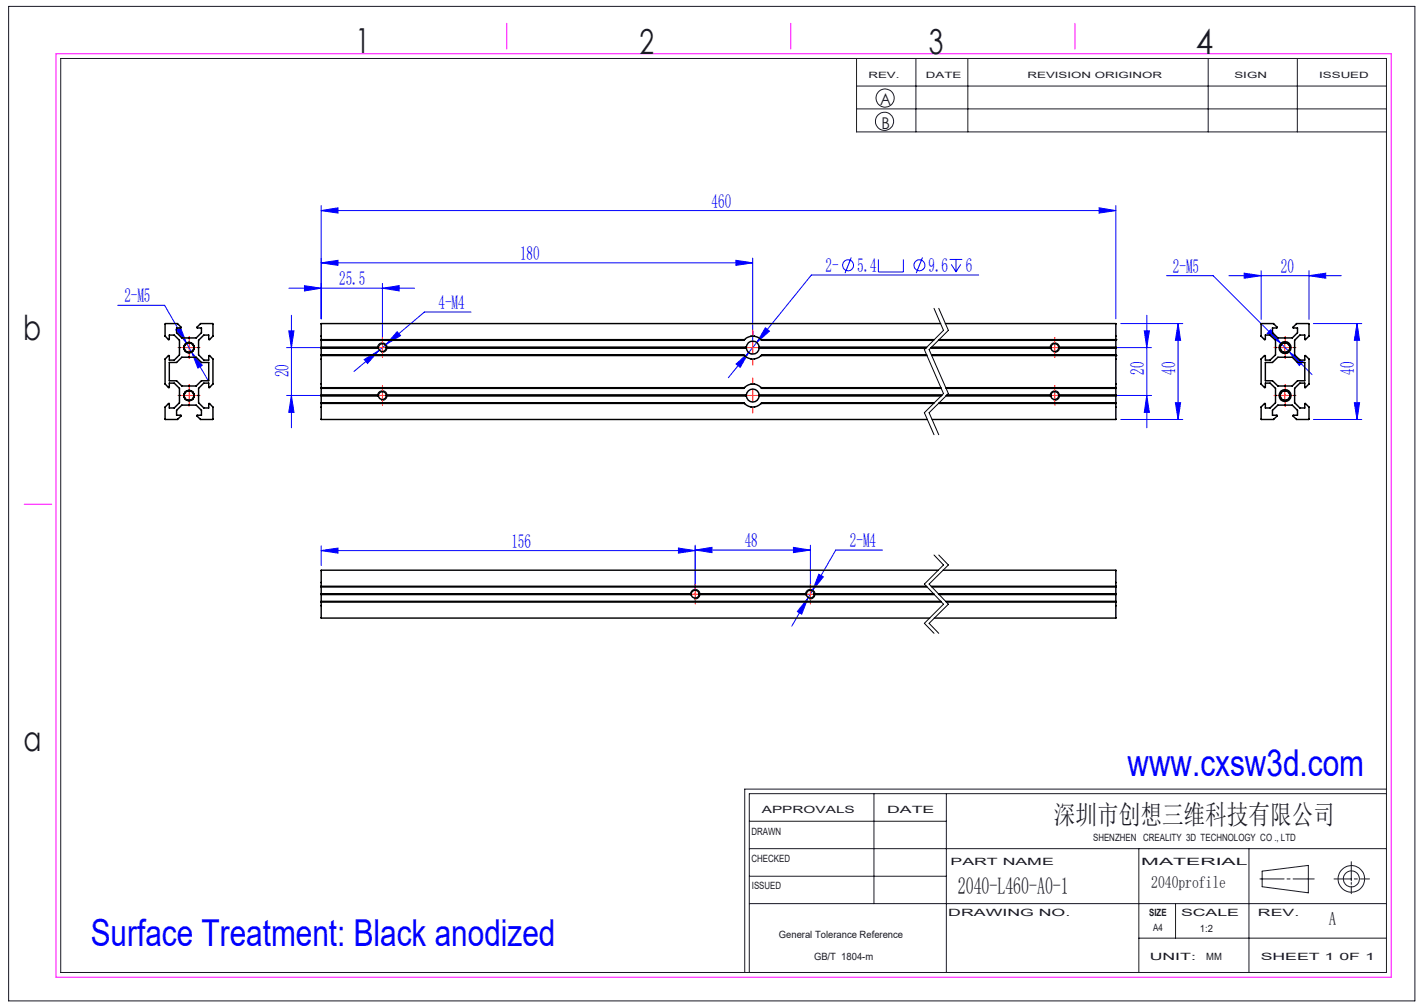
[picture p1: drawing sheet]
<svg xmlns="http://www.w3.org/2000/svg" width="297mm" height="210mm" viewBox="0 0 297 210" stroke-linecap="round" stroke-linejoin="round" font-family="sans-serif">
<g fill="none" stroke="#191924" stroke-width=".21">
<path d="M1.8 1.3h293.3v207.4h-293.3zM12.7 12.2h276.5v190.6h-276.5zM178.6 12.2v15.3h110.6M178.6 17.9h110.6M191 12.2v15.3M201.9 12.2v15.3M252 12.2v15.3M270.6 12.2v15.3M178.6 22.7h110.6M156.3 177h132.9M156.3 171.3h41.1M182.3 165.5v22.9"/>
<path d="M197.4 165.5v37.3M237.5 177v25.8M260.5 177v25.8M281.8 179.7v4M289.2 165.5h-132.9v37.3M289.2 164.6h-133.9v38.2M156.3 188.4h132.9M156.3 182.7h41.1M237.5 195.6h51.7M245.2 188.4v7.2M262.8 183.3h5M263.2 181.7l9.7-1.2v5.7l-9.7-1.3z"/>
<path d="M268.4 183.3h.7M269.7 183.3h4.4M278.2 183.3h3.6M281.8 184v.4M281.8 184.8v1.6M282.5 183.3h.6M283.7 183.3h1.9"/>
<circle cx="184.5" cy="25.3" r="1.9"/>
<circle cx="184.6" cy="20.4" r="1.89"/>
<circle cx="281.9" cy="183.3" r="1.68"/>
<circle cx="281.9" cy="183.3" r="2.77"/>
</g>
<path d="M11.7 11.2h278.5v192.6h-278.5zM105.7 4.9v5.3M164.9 4.9v5.3M224.2 4.9v5.3M5 105.2h5.8" fill="none" stroke="#f0f" stroke-width=".21"/>
<g fill="none" stroke="#00f" stroke-width=".21">
<path d="M63.5 59.6l3.5 .5-3.5 .6zM67 54.8l3.5-.5v1zM67 54.8h90M67 43.9l3.5-.6v1.1zM67 42.9v23.6M67 43.9h165.7M79.8 59.1v12.4M153.5 54.3l3.5 .5-3.5 .5zM157 53.8v17.7M177.6 53.7l-1.4 3.3M183.2 54.1v2.6h5.2v-2.6M192.4 53.7l-1.3 3.3"/>
<path d="M198.1 54.1h2.6M198.4 55.1l1 1.6M199.4 54.1v2.6M200.4 55.1l-1 1.6M204.1 57.4h-34.9l-11.4 14M229.2 43.3l3.5 .6-3.5 .5zM232.7 42.9v23.6M243.3 57.5h9.7l20.6 20.6M256.3 57.5h23.5M259.5 57l3.5 .5-3.5 .5zM263 56.5v10.1M273 57.5l3.5-.5v1z"/>
<path d="M273 56.5v10.1M24.6 63.7h9.7l5.7 9.7M36.7 68.8l.9-.6 1.3 3.3zM40 73.4l2.2 2.8-.9 .6zM40 73.4l3.4 5.9M59.8 72.5h18.9M60.2 69h1.1l-.5 3.5zM60.3 60.1h26.2M60.8 65.7v23.5M76 75l3-1.9-2.3 2.7zM79 73.1l-5.2 4.4M79.8 60.1l3.5-.5v1.1z"/>
<path d="M80.5 71.9l-1.5 1.2M82.8 69.2l.7 .8-3 1.9zM98.2 65.1h-9.7l-8 6.8M153.5 75.9l2.6-2.4-1.7 3.1zM155.9 73.2l.3 .4 .8 .2M156.1 73.5l-4.2 5.3M157.8 71.4l-1.7 2.1M159.6 68.4l.9 .7-2.7 2.3zM221 72.5h19.2M233.8 67.5h12.9M238.7 69h1l-.5 3.5zM239.2 65.7v23.5"/>
<path d="M245.7 67.5v20M245.7 67.5l.5 3.5h-1.1zM264.3 69.5l.7-.8 2.1 2.9zM268.9 73.4l2.8 2.1-.7 .7zM273.9 67.5h10.1M283 67.5v20M283 67.5l.6 3.5h-1.1zM59.8 82.5h18.9M60.8 82.5l.5 3.5h-1.1zM221 82.5h19.2M233.8 87.5h12.9M239.2 82.5l.5 3.5h-1z"/>
<path d="M245.1 84h1.1l-.5 3.5zM273.9 87.5h10.1M282.5 84h1.1l-.6 3.5zM67 114.8l3.5-.5v1zM67 113.8v4.1M67 114.8h78M141.5 114.3l3.5 .5-3.5 .5zM145 114.7l3.5-.5v1zM145 113.7v9.2M145 114.7h24M165.5 114.2l3.5 .5-3.5 .5zM169 113.7v9.2"/>
<path d="M170.8 119.8l.9 .5-2.2 2.7zM184.1 114.7h-9.8l-4.8 8.3M168.5 124.8l-1.3 3.3-.9-.6zM168.5 124.8l-3.4 5.8M169.5 123l-1 1.8"/>
<circle cx="176.9" cy="55.3" r="1.14"/>
<circle cx="191.8" cy="55.3" r="1.15"/>
</g>
<path d="M78.8 72.7a1 1 0 0 1 .9-1.2 1 1 0 0 1 1 1.1 1 1 0 0 1-1.2 .8M194.8 64.3l2 4.6-4 4 4 9.2-4 4 2 4.6M195.8 64.3l2 4.6-4 4 4 9.2-4 4 2 4.6M219 72.7a.99 .99 0 0 1 .9-1.2 .99 .99 0 0 1 1.1 1.1 .99 .99 0 0 1-1.3 .8M78.8 82.8a1.01 1.01 0 0 1 .9-1.3 1.01 1.01 0 0 1 1.1 1.1 1.01 1.01 0 0 1-1.3 .9M219 82.8a1 1 0 0 1 .9-1.3 1 1 0 0 1 1.1 1.1 1 1 0 0 1-1.3 .9M194.8 115.7l2 2.1-4 4 4 4.2-4 4 2 2.1M195.8 115.7l2 2.1-4 4 4 4.2-4 4 2 2.1M144 124.2a.99 .99 0 0 1 .9-1.3 .99 .99 0 0 1 1.1 1.1 .99 .99 0 0 1-1.3 .9M168 124.2a1 1 0 0 1 .9-1.3 1 1 0 0 1 1.1 1.1 1 1 0 0 1-1.3 .9" fill="none" stroke="#000" stroke-width=".21"/>
<g fill="none" stroke="#f00" stroke-width=".21" stroke-dasharray="30.5 1.3 1.3 1.3">
<path d="M38.2 72.5h-1.1M39.4 71.2v-1M39.4 73.7v1.1M40.7 72.5h1M78.5 72.5h-.8M79.8 71.2v-.8M79.8 73.7v.8M81 72.5h.8M154.5 72.5h-1.1M157 70v-1.2M157 75v1.1M157 80v-1.2"/>
<path d="M159.5 72.5h1.2M218.8 72.5h-.9M220 71.2v-.8M220 73.7v.8M221.3 72.5h.8M266.8 72.5h-1.1M268 71.2v-1M268 73.7v1.1M269.3 72.5h1M38.2 82.5h-1.1M39.4 81.2v-1M39.4 83.7v1.1"/>
<path d="M40.7 82.5h1M78.5 82.5h-.8M79.8 81.2v-.8M79.8 83.7v.8M81 82.5h.8M154.5 82.5h-1.1M157 85v1.1M159.5 82.5h1.2M218.8 82.5h-.9M220 81.2v-.8M220 83.7v.8M221.3 82.5h.8"/>
<path d="M266.8 82.5h-1.1M268 81.2v-1M268 83.7v1.1M269.3 82.5h1M143.8 123.9h-.9M145 122.6v-.8M145 125.1v.9M146.3 123.9h.8M167.8 123.9h-.9M169 122.6v-.8M169 125.1v.9M170.3 123.9h.8"/>
</g>
<g fill="none" stroke="#f00" stroke-width=".21">
<path d="M38.2 72.5h2.5M39.4 71.3v2.4M78.5 72.5h2.5M79.8 71.3v2.4M155.8 72.5h2.5M157 71.3v2.4M218.8 72.5h2.4M220 71.3v2.4M266.8 72.5h2.5M268 71.3v2.4M38.2 82.5h2.5M39.4 81.2v2.5"/>
<path d="M78.5 82.5h2.5M79.8 81.2v2.5M155.8 82.5h2.5M157 81.2v2.5M218.8 82.5h2.4M220 81.2v2.5M266.8 82.5h2.5M268 81.2v2.5M143.8 123.9h2.5M145 122.7v2.5M167.7 123.9h2.6M169 122.7v2.5"/>
</g>
<g fill="#00f">
<path d="M273 57.5l3.5-.5v1zM259.5 57l3.5 .5-3.5 .5z"/>
<path d="M141.5 114.3l3.5 .5-3.5 .5zM67 114.8l3.5-.5v1z"/>
<path d="M153.5 75.9l.9 .7 1.7-3.1zM159.6 68.4l-1.8 3 2.7-2.3zM76 75l.7 .8 2.3-2.7zM82.8 69.2l-2.3 2.7 3-1.9zM40 73.4l1.3 3.4 .9-.6zM36.7 68.8l2.2 2.7-1.3-3.3zM268.9 73.4l2.1 2.8 .7-.7zM264.3 69.5l2.8 2.1-2.1-2.9zM168.5 124.8l-2.2 2.7 .9 .6zM170.8 119.8l-1.3 3.2 2.2-2.7z"/>
<path d="M67 54.8l3.5-.5v1zM153.5 54.3l3.5 .5-3.5 .5z"/>
<path d="M165.5 114.2l3.5 .5-3.5 .5zM145 114.7l3.5-.5v1z"/>
<path d="M229.2 43.3l3.5 .6-3.5 .5zM67 43.9l3.5-.6v1.1zM79.8 60.1l3.5-.5v1.1zM63.5 59.6l3.5 .5-3.5 .6z"/>
<path d="M245.1 84h1.1l-.5 3.5zM245.7 67.5l.5 3.5h-1.1zM283 67.5l.6 3.5h-1.1zM282.5 84h1.1l-.6 3.5z"/>
<path d="M238.7 69h1l-.5 3.5zM239.2 82.5l.5 3.5h-1z"/>
<path d="M60.2 69h1.1l-.5 3.5zM60.8 82.5l.5 3.5h-1.1z"/>
</g>
<g fill="none" stroke="#000" stroke-width=".3">
<path d="M34.5 67.5h2.5l.8 .8-1 .1v1l1.1 1.1h1.5h1.5l1.1-1.1v-1l-.9-.1 .7-.8h2.6v2.6l-.8 .7-.1-.9h-1l-1.1 1.1-.1 1.5 .1 1.5 1.1 1.1h1l.1-1 .8 .8v5.2l-.8 .7-.1-.9h-1l-1.1 1.1-.1 1.5 .1 1.5 1.1 1.1h1l.1-1 .8 .8v2.6h-2.6l-.7-.9h.9v-1l-1.1-1.1-1.5-.1-1.5 .1-1.1 1.1v1h1l-.8 .9-2.6-.1v-2.5l.9-.8v1h1l1.1-1.1 .1-1.5-.1-1.5-1.1-1.1h-1v.9l-.9-.7v-5.2l.9-.8v1h1l1.1-1.1 .1-1.5-.1-1.5-1.1-1.1h-1v.9l-.9-.7zM35.3 75.6h1.5l1.1-1.1 1.5-.1 1.5 .1 1.1 1.1h1.5v3.8h-1.5l-1.1 1.1-1.5 .1-1.5-.1-1.1-1.1h-1.5zM67 70.8h.1M67 74.1h.1M67 70.8h88.3M67 74.1h88.3M67 74h88.1l.2 .1M67 72.4h11.9M67 72.5h11.9M67 72.6h11.9M78.9 72.4a.83 .83 0 0 1 .8-.7 .83 .83 0 0 1 .9 .7M78.9 72.4v.1"/>
<path d="M78.9 72.5v.1M78.9 72.6a.83 .83 0 0 0 .8 .7 .83 .83 0 0 0 .9-.7M80.6 72.4v.1M80.6 72.5v.1M80.6 72.4h75M80.6 72.5h75M80.6 72.6h75M155.3 74.1h.1M155.3 70.8l-.2 .2h-88.1M155.3 70.8l.4-.3 1-.4 1.2 .2 .9 .5M155.3 74.1a2.33 2.33 0 0 0 3.4 0h34.6M155.6 72.4a1.36 1.36 0 0 1 1.4-1.3 1.36 1.36 0 0 1 1.4 1.3"/>
<path d="M155.6 72.4v.1M155.6 72.5v.1M155.6 72.6a1.36 1.36 0 0 0 1.4 1.2 1.36 1.36 0 0 0 1.4-1.2M158.4 72.5v.1M158.4 72.4v.1M158.4 72.4h34.9M158.4 72.5h34.8M158.4 72.6h34.7M158.8 70.8h36M158.8 70.8l.1 .2h35.8M193.3 74h-34.4l-.1 .1M194.1 72.6h25.1"/>
<path d="M194.2 72.5h25M194.3 74h38.4M194.3 72.4h24.9M194.3 74.1h38.4M195.7 71h37M195.9 70.8h36.8M196.2 67.5h-129.2v20h126.4M197.2 67.5h35.5v20h-38.3M219.2 72.4a.81 .81 0 0 1 .8-.7 .81 .81 0 0 1 .8 .7M219.2 72.5v.1M219.2 72.4v.1M219.2 72.6a.81 .81 0 0 0 .8 .7 .81 .81 0 0 0 .8-.7"/>
<path d="M220.8 72.4v.1M220.8 72.5v.1M220.8 72.4h11.9M220.8 72.5h11.9M220.8 72.6h11.9M232.7 70.8h.1M232.7 74.1h.1M263.1 67.5h2.5l.8 .8-1 .1v1l1.1 1.1h1.5h1.5l1.1-1.1v-1h-.9l.7-.9h2.6v2.6l-.8 .7-.1-.9h-1l-1.1 1.1-.1 1.5 .1 1.5 1.1 1.1h1l.1-1 .8 .8v5.2l-.8 .7-.1-.9h-1l-1.1 1.1-.1 1.5 .1 1.5 1.1 1.1h1l.1-1 .8 .8v2.6h-2.6l-.7-.9h.9v-1l-1.1-1.1-1.5-.1-1.5 .1-1.1 1.1v1h1l-.8 .9-2.6-.1v-2.5l.8-.8 .1 1h1l1.1-1.1 .1-1.5-.1-1.5-1.1-1.1h-1l-.1 .9-.8-.7v-5.2l.9-.8v1h1l1.1-1.1 .1-1.5-.1-1.5-1.1-1.1h-1v.9l-.9-.7zM263.9 75.6h1.5l1.1-1.1 1.5-.1 1.5 .1 1.1 1.1h1.5v3.8h-1.5l-1.1 1.1-1.5 .1-1.5-.1-1.1-1.1h-1.5zM67 80.8h88.3M67 84.1h88.3M67 84h88.1l.2 .1"/>
<path d="M67 82.4h11.9M67 82.5h11.9M78.9 82.4a.83 .83 0 0 1 .8-.7 .83 .83 0 0 1 .9 .7M78.9 82.4v.1M78.9 82.5h.1M78.9 82.5a.83 .83 0 0 0 .8 .8 .83 .83 0 0 0 .9-.8M80.6 82.4v.1M80.6 82.5h.1M80.6 82.4h75M80.6 82.5h75M155.3 80.8a1.83 1.83 0 0 1 1.5-.7h.4a1.83 1.83 0 0 1 1.5 .7h.1M155.3 84.1a2.41 2.41 0 0 0 3.5 0"/>
<path d="M155.3 80.8l-.2 .2h-88.1M155.6 82.4a1.36 1.36 0 0 1 1.4-1.3 1.36 1.36 0 0 1 1.4 1.3M155.6 82.4v.1M155.6 82.5h.1M155.6 82.5a1.36 1.36 0 0 0 1.4 1.3 1.36 1.36 0 0 0 1.4-1.3M158.4 82.4v.1M158.4 82.5h.1M158.4 82.4h38.1M158.4 82.5h38M158.4 82.5h37.9M158.8 80.8h37.5M158.8 84.1h35.9"/>
<path d="M158.8 80.8l.1 .2h37.4M194.9 84h-36l-.1 .1M195.8 84.1l36.9 .1M195.9 84h36.8M197.3 80.8h35.4M197.3 81h35.4M197.3 82.5h21.9M197.4 82.5h21.8M197.4 82.4h21.8M219.2 82.4a.81 .81 0 0 1 .8-.7 .81 .81 0 0 1 .8 .7M219.2 82.4v.1M219.2 82.5h.1"/>
<path d="M219.2 82.5a.81 .81 0 0 0 .8 .8 .81 .81 0 0 0 .8-.8M220.8 82.4v.1M220.8 82.5h.1M220.8 82.4h11.9M220.8 82.5h11.9M195.7 118.9h-128.7v10h126.9M196.7 118.9h36v10h-37.8M67 125.5v.1M67 122.3h126.2M67 125.5h129.4M67 122.4h126.4M67 125.4h129.3"/>
<path d="M67 123.9h77.2M67 124h77.2M144.2 123.9a.83 .83 0 0 1 .8-.8 .83 .83 0 0 1 .8 .8M144.2 124a.83 .83 0 0 0 .8 .7 .83 .83 0 0 0 .8-.7M144.2 123.9v.1M144.2 123.9h.1M145.8 123.9v.1M145.8 123.9h.1M145.8 123.9h22.4M145.8 124h22.4M168.2 123.9a.83 .83 0 0 1 .8-.8 .83 .83 0 0 1 .8 .8M168.2 124a.83 .83 0 0 0 .8 .7 .83 .83 0 0 0 .8-.7"/>
<path d="M168.2 123.9v.1M168.2 123.9h.1M169.8 123.9v.1M169.8 123.9h.1M169.8 123.9h24.9M169.8 124h25.1M169.8 123.9h25M194.3 122.4h38.4M195.7 123.9h37M195.8 123.9h36.9M195.9 124h36.8M197.2 125.4h35.5"/>
<path d="M197.4 125.5h35.3M232.7 122.2l-38.5 .1M232.7 125.5v.1"/>
<circle cx="39.4" cy="72.5" r="1.1"/>
<circle cx="39.4" cy="72.5" r="1"/>
<circle cx="39.4" cy="72.5" r="1.06"/>
<circle cx="268" cy="72.5" r=".99"/>
<circle cx="268" cy="72.5" r="1.25"/>
<circle cx="268" cy="72.5" r="1.05"/>
<circle cx="39.4" cy="82.5" r="1.11"/>
<circle cx="39.4" cy="82.5" r="1.01"/>
<circle cx="39.4" cy="82.5" r="1.06"/>
<circle cx="268" cy="82.5" r="1.26"/>
<circle cx="268" cy="82.5" r="1.01"/>
<circle cx="268" cy="82.5" r="1.05"/>
</g>
<g font-size="7.8" fill="#00f">
<text x="235.2" y="161.8">www.cxsw3d.com</text>
<text x="18.9" y="197.2">Surface Treatment: Black anodized</text>
</g>
<g font-size="7.2" fill="#191924">
<text x="74.1" y="11">1</text>
<text x="133.4" y="11.2">2</text>
<text x="193.7" y="11.3">3</text>
<text x="249.4" y="11.3">4</text>
<text x="4.8" y="70.9">b</text>
<text x="4.9" y="156.5">a</text>
</g>
<text font-size="5.6" fill="#191924" x="219.8" y="171.8">深圳市创想三维科技有限公司</text>
<text font-size="4.9" fill="#191924" x="199.8" y="186.5">2040-L460-A0-1</text>
<g font-size="4.1" fill="#00f">
<text x="148.4" y="43.3">460</text>
<text x="70.7" y="59.5">25.5</text>
<text x="108.5" y="54.2">180</text>
<text x="172.2" y="56.8">2-</text>
<text x="178.8" y="56.8">5.4</text>
<text x="193.7" y="56.8">9.6</text>
<text x="201.4" y="56.8">6</text>
<text x="244.6" y="56.9">2-M5</text>
<text x="267.2" y="56.9">20</text>
<text x="25.9" y="63.1">2-M5</text>
<text x="91.5" y="64.5">4-M4</text>
<text x="60.2" y="78.6" transform="rotate(-90 60.2 78.6)">20</text>
<text x="238.6" y="78.2" transform="rotate(-90 238.6 78.2)">20</text>
<text x="245.1" y="78.2" transform="rotate(-90 245.1 78.2)">40</text>
<text x="282.5" y="78.2" transform="rotate(-90 282.5 78.2)">40</text>
<text x="106.7" y="114.2">156</text>
<text x="155.3" y="114.1">48</text>
<text x="177.3" y="114.1">2-M4</text>
</g>
<text font-size="3.9" fill="#191924" x="277.2" y="193">A</text>
<text font-size="3.5" fill="#191924" x="240.1" y="185.1">2040profile</text>
<g font-size="3.4" fill="#191924">
<text x="183.6" y="22">A</text>
<text x="183.8" y="27">B</text>
</g>
<g font-size="2.1" fill="#191924">
<text x="158.9" y="169.5">APPROVALS</text>
<text x="185" y="169.5">DATE</text>
<text x="156.7" y="174.2">DRAWN</text>
<text x="156.7" y="179.7">CHECKED</text>
<text x="228" y="175.4">SHENZHEN CREALITY 3D TECHNOLOGY CO ., LTD</text>
<text x="156.8" y="185.4">ISSUED</text>
<text x="198.2" y="180.4">PART NAME</text>
<text x="238" y="180.4">MATERIAL</text>
<text x="197.8" y="191">DRAWING NO.</text>
<text x="239.7" y="191">SIZE</text>
<text x="246.3" y="191">SCALE</text>
<text x="262.4" y="191">REV.</text>
<text x="162.4" y="195.6">General Tolerance Reference</text>
<text x="240.5" y="194.1">A4</text>
<text x="250.3" y="194.3">1:2</text>
<text x="169.8" y="200.2">GB/T 1804-m</text>
<text x="239.8" y="200.2">UNIT:</text>
<text x="251.6" y="200.2">MM</text>
<text x="262.9" y="200.2">SHEET 1 0F 1</text>
</g>
<g font-size="1.8" fill="#191924">
<text x="181.1" y="16.3">REV.</text>
<text x="193.1" y="16.3">DATE</text>
<text x="214.3" y="16.3">REVISION ORIGINOR</text>
<text x="257.5" y="16.3">SIGN</text>
<text x="275.1" y="16.3">ISSUED</text>
</g>
</svg>
